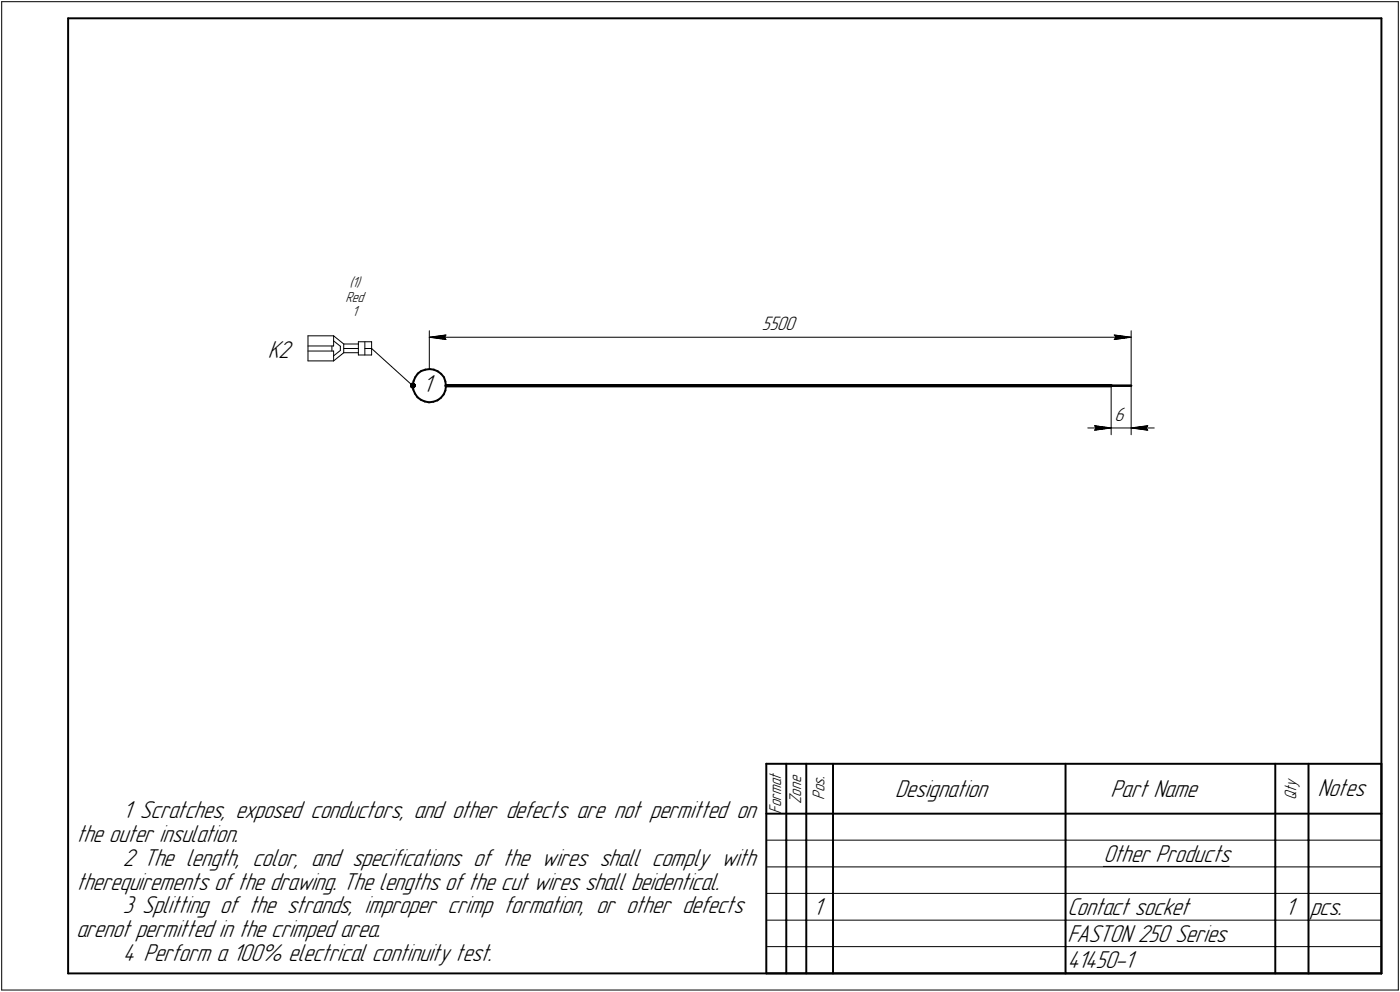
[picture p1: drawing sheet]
<svg xmlns="http://www.w3.org/2000/svg" width="421mm" height="298mm" viewBox="0 0 421 298" stroke-linecap="round" stroke-linejoin="round" font-family="sans-serif">
<path d="M134.1 115.9h200.1z" fill="none" stroke="#000" stroke-width="1"/>
<path d="M334.2 115.9h6z" fill="none" stroke="#000" stroke-width=".76"/>
<g fill="none" stroke="#000" stroke-width=".59">
<path d="M20.5 5.5v287zM20.5 5.5h395zM415.5 5.5v287zM124.1 115.8l.2 1.3zM124.3 117.1l.5 1.2zM124.4 114.6l-.3 1.2zM124.8 118.3l.8 1.1zM124.9 113.4l-.5 1.2zM125.6 119.4l1 .7zM125.6 112.3l1.1-.8zM125.6 112.3l-.7 1.1zM126.7 111.5l1.2-.4z"/>
<path d="M127.9 111.1l1.3-.2zM129.2 110.9l1.3 .2zM130.5 111.1l1.2 .5zM131.7 111.6l1 .8zM132.7 112.4l.8 1zM133.4 118.5l-.8 1zM133.5 113.4l.4 1.2zM133.9 117.3l-.5 1.2zM133.9 114.6l.2 1.3zM134.1 116.1l-.2 1.2zM134.1 115.9v.2zM126.6 120.1l1.2 .5z"/>
<path d="M127.8 120.7l1.2 .2zM129 120.9l1.3-.2zM130.3 120.7l1.3-.4zM131.6 120.3l1-.8zM230.5 229.5v63zM230.5 229.5h185zM236.5 229.5v15zM242.5 229.5v15zM250.5 229.5v15zM320.5 229.5v15zM383.5 229.5v15zM393.5 229.5v15z"/>
<path d="M415.5 229.5v63zM230.5 244.5h185zM236.5 244.5v8zM236.5 252.5v8zM242.5 244.5v8zM242.5 252.5v8zM250.5 244.5v8zM250.5 252.5v8zM320.5 244.5v8zM320.5 252.5v8zM383.5 244.5v8zM383.5 252.5v8z"/>
<path d="M393.5 244.5v8zM393.5 252.5v8zM236.5 260.5v8zM236.5 268.5v8zM236.5 276.5v8zM242.5 260.5v8zM242.5 268.5v8zM242.5 276.5v8zM250.5 260.5v8zM250.5 268.5v8zM250.5 276.5v8zM320.5 260.5v8z"/>
<path d="M320.5 268.5v8zM320.5 276.5v8zM383.5 260.5v8zM383.5 268.5v8zM383.5 276.5v8zM393.5 260.5v8zM393.5 268.5v8zM393.5 276.5v8zM20.5 292.5h395zM230.5 292.5h185zM236.5 284.5v8zM242.5 284.5v8z"/>
<path d="M250.5 284.5v8zM320.5 284.5v8zM383.5 284.5v8zM393.5 284.5v8z"/>
</g>
<g fill="none" stroke="#000" stroke-width=".3">
<path d="M.5 .5v297zM.5 .5h420zM420.5 .5v297zM129.1 99.4v11.5zM340.2 99.4v16.5zM92.6 104h7.7zM92.6 105.5h7.7zM92.6 100.9v7.6zM92.6 108.5h7.7zM92.6 100.9h7.7zM99.8 104v1.5zM100.3 108.5l3.1-2.5z"/>
<path d="M100.3 100.9l3.1 2.5zM100.3 105.5v3zM100.3 100.9v3.1zM100.3 106.9l2.1-1.6zM100.3 102.4l2.1 1.7zM102.4 104.1v1.2zM103.4 106h4.4zM103.4 103.4h4.4zM103.4 103.4v2.6zM103.4 104.7h4.4zM107.8 102.7v.7zM107.8 102.7h4z"/>
<path d="M107.8 106v.7zM107.8 106.7h4zM107.8 103.4v2.6zM109.7 102.7v4zM109.7 104.7h2.1zM111.8 102.7v4zM111.8 104.7l12.3 11.2zM129.1 101.3l5-.6zM129.1 101.3h211.1zM129.1 101.3l5 .7zM133.7 101.3l.4 .7zM134.1 100.7l-.4 .6z"/>
<path d="M334.2 115.9v14.7zM335.1 100.7l5.1 .6zM335.1 100.7l.5 .6zM335.1 102l5.1-.7zM335.6 101.3l-.5 .7zM340.2 115.9v14.7zM327.2 128.6h7zM329.2 127.9l5 .7zM329.2 127.9l.5 .7zM329.2 129.3l5-.7zM329.7 128.6l-.5 .7zM334.2 128.6h6z"/>
<path d="M340.2 128.6l5-.7zM340.2 128.6l5 .7zM340.2 128.6h6.9zM344.7 128.6l.5 .7zM345.2 127.9l-.5 .7zM230.5 252.5h6zM236.5 252.5h6zM242.5 252.5h8zM250.5 252.5h70zM320.5 252.5h63zM383.5 252.5h10zM393.5 252.5h22z"/>
<path d="M230.5 260.5h6zM230.5 268.5h6zM230.5 276.5h6zM236.5 260.5h6zM236.5 268.5h6zM236.5 276.5h6zM242.5 260.5h8zM242.5 268.5h8zM242.5 276.5h8zM250.5 260.5h70zM250.5 268.5h70zM250.5 276.5h70z"/>
<path d="M320.5 260.5h63zM320.5 268.5h63zM320.5 276.5h63zM331.9 260.4h37.8zM383.5 260.5h10zM383.5 268.5h10zM383.5 276.5h10zM393.5 260.5h22zM393.5 268.5h22zM393.5 276.5h22zM.5 297.5h420zM230.5 284.5h6z"/>
<path d="M236.5 284.5h6zM242.5 284.5h8zM250.5 284.5h70zM320.5 284.5h63zM383.5 284.5h10zM393.5 284.5h22z"/>
</g>
<g fill="#fff" stroke="#fff" stroke-width=".3">
<path d="M229.2 94.7h10.9zM229.2 94.7h10.9zM229.2 94.8h10.9zM229.2 94.9h10.9zM229.2 95h10.9zM229.2 95.1h10.9zM229.2 95.2h10.9zM229.2 95.3h10.9zM229.2 95.3h10.9zM229.2 95.4h10.9zM229.2 95.5h10.9zM229.2 95.6h10.9zM229.2 95.7h10.9zM229.2 95.8h10.9zM229.2 95.8h10.9zM229.2 95.9h10.9zM229.2 96h10.9zM229.2 96.1h10.9zM229.2 96.2h10.9zM229.2 96.3h10.9zM229.2 96.4h10.9zM229.2 96.4h10.9zM229.2 96.5h10.9zM229.2 96.6h10.9zM229.2 96.7h10.9zM229.2 96.8h10.9zM229.2 96.9h10.9zM229.2 96.9h10.9zM229.2 97h10.9zM229.2 97.1h10.9zM229.2 97.2h10.9zM229.2 97.3h10.9zM229.2 97.4h10.9zM229.2 97.5h10.9zM229.2 97.5h10.9zM229.2 97.6h10.9zM229.2 97.7h10.9zM229.2 97.8h10.9zM229.2 97.9h10.9zM229.2 98h10.9zM229.2 98h10.9zM229.2 98.1h10.9zM229.2 98.2h10.9zM229.2 98.3h10.9zM229.2 98.4h10.9zM229.2 98.5h10.9zM229.2 98.6h10.9zM229.2 98.6h10.9zM229.2 98.7h10.9zM229.2 98.8h10.9zM229.2 98.9h10.9zM229.2 99h10.9zM229.2 99.1h10.9zM229.2 99.1h10.9zM229.2 99.2h10.9zM229.2 99.3h10.9zM229.2 99.4h10.9zM229.2 99.5h10.9zM229.2 99.6h10.9zM229.2 99.7h10.9zM229.2 99.7h10.9zM229.2 99.8h10.9zM229.2 99.9h10.9zM229.2 100h10.9zM229.2 100.1h10.9zM229.2 100.2h10.9zM229.2 100.2h10.9z"/>
<path d="M133.9 100.2h.7zM133.2 100.3h1.4zM132.4 100.4h2.2zM131.7 100.5h2.9zM130.9 100.6h3.7zM130.7 100.7h3.9zM130.6 100.8h4zM130.3 100.8h4.3zM130.1 100.9h4.5zM130 101h4.6zM129.7 101.1h4.9zM129.5 101.2h5.1zM129.4 101.3h5.2zM129.1 101.3h5.5zM129.4 101.4h5.2zM129.5 101.5h5.1zM129.7 101.6h4.9zM130 101.7h4.6zM130.1 101.8h4.5zM130.3 101.9h4.3zM130.6 101.9h4zM130.7 102h3.9zM130.9 102.1h3.7zM131.6 102.2h3zM132.2 102.3h2.4zM132.8 102.4h1.8zM133.4 102.4h1.2zM134 102.5h.6z"/>
<path d="M334.7 100.2h.7zM334.7 100.3h1.5zM334.7 100.4h2.2zM334.7 100.5h3zM334.7 100.6h3.6zM334.7 100.7h3.9zM334.7 100.8h4.1zM334.7 100.8h4.3zM334.7 100.9h4.5zM334.7 101h4.7zM334.7 101.1h4.9zM334.7 101.2h5.2zM334.7 101.3h5.3zM334.7 101.3h5.5zM334.7 101.4h5.3zM334.7 101.5h5.2zM334.7 101.6h4.9zM334.7 101.7h4.7zM334.7 101.8h4.5zM334.7 101.9h4.3zM334.7 101.9h4.1zM334.7 102h3.9zM334.7 102.1h3.6zM334.7 102.2h3zM334.7 102.3h2.4zM334.7 102.4h1.8zM334.7 102.4h1.3zM334.7 102.5h.7z"/>
<path d="M127.2 112.4h3.9zM127.2 112.4h3.9zM127.2 112.5h3.9zM127.2 112.6h3.9zM127.2 112.7h3.9zM127.2 112.8h3.9zM127.2 112.9h3.9zM127.2 112.9h3.9zM127.2 113h3.9zM127.2 113.1h3.9zM127.2 113.2h3.9zM127.2 113.3h3.9zM127.2 113.4h3.9zM127.2 113.5h3.9zM127.2 113.5h3.9zM127.2 113.6h3.9zM127.2 113.7h3.9zM127.2 113.8h3.9zM127.2 113.9h3.9zM127.2 114h3.9zM127.2 114h3.9zM127.2 114.1h3.9zM127.2 114.2h3.9zM127.2 114.3h3.9zM127.2 114.4h3.9zM127.2 114.5h3.9zM127.2 114.6h3.9zM127.2 114.6h3.9zM127.2 114.7h3.9zM127.2 114.8h3.9zM127.2 114.9h3.9zM127.2 115h3.9zM127.2 115.1h3.9zM127.2 115.1h3.9zM127.2 115.2h3.9zM127.2 115.3h3.9zM127.2 115.4h3.9zM127.2 115.5h3.9zM127.2 115.6h3.9zM127.2 115.7h3.9zM127.2 115.7h3.9zM127.2 115.8h3.9zM127.2 115.9h3.9zM127.2 116h3.9zM127.2 116.1h3.9zM127.2 116.2h3.9zM127.2 116.2h3.9zM127.2 116.3h3.9zM127.2 116.4h3.9zM127.2 116.5h3.9zM127.2 116.6h3.9zM127.2 116.7h3.9zM127.2 116.8h3.9zM127.2 116.8h3.9zM127.2 116.9h3.9zM127.2 117h3.9zM127.2 117.1h3.9zM127.2 117.2h3.9zM127.2 117.3h3.9zM127.2 117.3h3.9zM127.2 117.4h3.9zM127.2 117.5h3.9zM127.2 117.6h3.9zM127.2 117.7h3.9zM127.2 117.8h3.9zM127.2 117.9h3.9zM127.2 117.9h3.9zM127.2 118h3.9zM127.2 118.1h3.9zM127.2 118.2h3.9zM127.2 118.3h3.9zM127.2 118.4h3.9zM127.2 118.4h3.9zM127.2 118.5h3.9zM127.2 118.6h3.9zM127.2 118.7h3.9zM127.2 118.8h3.9zM127.2 118.9h3.9zM127.2 119h3.9zM127.2 119h3.9zM127.2 119.1h3.9zM127.2 119.2h3.9zM127.2 119.3h3.9zM127.2 119.4h3.9z"/>
<path d="M105.1 83.1h4zM105.1 83.1h4zM105.1 83.2h4zM105.1 83.3h4zM105.1 83.4h4zM105.1 83.5h4zM105.1 83.6h4zM105.1 83.7h4zM105.1 83.7h4zM105.1 83.8h4zM105.1 83.9h4zM105.1 84h4zM105.1 84.1h4zM105.1 84.2h4zM105.1 84.2h4zM105.1 84.3h4zM105.1 84.4h4zM105.1 84.5h4zM105.1 84.6h4zM105.1 84.7h4zM105.1 84.8h4zM105.1 84.8h4zM105.1 84.9h4zM105.1 85h4zM105.1 85.1h4zM105.1 85.2h4zM105.1 85.3h4zM105.1 85.3h4zM105.1 85.4h4zM105.1 85.5h4zM105.1 85.6h4zM105.1 85.7h4zM105.1 85.8h4zM105.1 85.9h4zM105.1 85.9h4zM105.1 86h4zM105.1 86.1h4zM105.1 86.2h4zM105.1 86.3h4zM105.1 86.4h4zM105.1 86.4h4zM105.1 86.5h4zM105.1 86.6h4zM105.1 86.7h4zM105.1 86.8h4zM105.1 86.9h4zM105.1 87h4zM105.1 87h4zM105.1 87.1h4zM105.1 87.2h4z"/>
<path d="M104 87.3h6.3zM104 87.4h6.3zM104 87.5h6.3zM104 87.5h6.3zM104 87.6h6.3zM104 87.7h6.3zM104 87.8h6.3zM104 87.9h6.3zM104 88h6.3zM104 88.1h6.3zM104 88.1h6.3zM104 88.2h6.3zM104 88.3h6.3zM104 88.4h6.3zM104 88.5h6.3zM104 88.6h6.3zM104 88.6h6.3zM104 88.7h6.3zM104 88.8h6.3zM104 88.9h6.3zM104 89h6.3zM104 89.1h6.3zM104 89.2h6.3zM104 89.2h6.3zM104 89.3h6.3zM104 89.4h6.3zM104 89.5h6.3zM104 89.6h6.3zM104 89.7h6.3zM104 89.7h6.3zM104 89.8h6.3zM104 89.9h6.3zM104 90h6.3zM104 90.1h6.3zM104 90.2h6.3zM104 90.3h6.3zM104 90.3h6.3zM104 90.4h6.3zM104 90.5h6.3zM104 90.6h6.3zM104 90.7h6.3zM104 90.8h6.3zM104 90.8h6.3zM104 90.9h6.3zM104 91h6.3zM104 91.1h6.3zM104 91.2h6.3zM104 91.3h6.3zM104 91.4h6.3zM104 91.4h6.3zM104 91.5h6.3z"/>
<path d="M105.9 91.6h2.4zM105.9 91.7h2.4zM105.9 91.8h2.4zM105.9 91.9h2.4zM105.9 91.9h2.4zM105.9 92h2.4zM105.9 92.1h2.4zM105.9 92.2h2.4zM105.9 92.3h2.4zM105.9 92.4h2.4zM105.9 92.5h2.4zM105.9 92.5h2.4zM105.9 92.6h2.4zM105.9 92.7h2.4zM105.9 92.8h2.4zM105.9 92.9h2.4zM105.9 93h2.4zM105.9 93h2.4zM105.9 93.1h2.4zM105.9 93.2h2.4zM105.9 93.3h2.4zM105.9 93.4h2.4zM105.9 93.5h2.4zM105.9 93.6h2.4zM105.9 93.6h2.4zM105.9 93.7h2.4zM105.9 93.8h2.4zM105.9 93.9h2.4zM105.9 94h2.4zM105.9 94.1h2.4zM105.9 94.1h2.4zM105.9 94.2h2.4zM105.9 94.3h2.4zM105.9 94.4h2.4zM105.9 94.5h2.4zM105.9 94.6h2.4zM105.9 94.7h2.4zM105.9 94.7h2.4zM105.9 94.8h2.4zM105.9 94.9h2.4zM105.9 95h2.4zM105.9 95.1h2.4zM105.9 95.2h2.4zM105.9 95.2h2.4zM105.9 95.3h2.4zM105.9 95.4h2.4zM105.9 95.5h2.4zM105.9 95.6h2.4zM105.9 95.7h2.4zM105.9 95.8h2.4z"/>
<path d="M335.1 121.9h4.1zM335.1 122h4.1zM335.1 122.1h4.1zM335.1 122.2h4.1zM335.1 122.3h4.1zM335.1 122.3h4.1zM335.1 122.4h4.1zM335.1 122.5h4.1zM335.1 122.6h4.1zM335.1 122.7h4.1zM335.1 122.8h4.1zM335.1 122.9h4.1zM335.1 122.9h4.1zM335.1 123h4.1zM335.1 123.1h4.1zM335.1 123.2h4.1zM335.1 123.3h4.1zM335.1 123.4h4.1zM335.1 123.4h4.1zM335.1 123.5h4.1zM335.1 123.6h4.1zM335.1 123.7h4.1zM335.1 123.8h4.1zM335.1 123.9h4.1zM335.1 124h4.1zM335.1 124h4.1zM335.1 124.1h4.1zM335.1 124.2h4.1zM335.1 124.3h4.1zM335.1 124.4h4.1zM335.1 124.5h4.1zM335.1 124.5h4.1zM335.1 124.6h4.1zM335.1 124.7h4.1zM335.1 124.8h4.1zM335.1 124.9h4.1zM335.1 125h4.1zM335.1 125.1h4.1zM335.1 125.1h4.1zM335.1 125.2h4.1zM335.1 125.3h4.1zM335.1 125.4h4.1zM335.1 125.5h4.1zM335.1 125.6h4.1zM335.1 125.6h4.1zM335.1 125.7h4.1zM335.1 125.8h4.1zM335.1 125.9h4.1zM335.1 126h4.1zM335.1 126.1h4.1zM335.1 126.2h4.1zM335.1 126.2h4.1zM335.1 126.3h4.1zM335.1 126.4h4.1zM335.1 126.5h4.1zM335.1 126.6h4.1zM335.1 126.7h4.1zM335.1 126.7h4.1zM335.1 126.8h4.1zM335.1 126.9h4.1zM335.1 127h4.1zM335.1 127.1h4.1zM335.1 127.2h4.1zM335.1 127.3h4.1zM335.1 127.3h4.1zM335.1 127.4h4.1zM335.1 127.5h4.1z"/>
<path d="M344.9 127.5h.7zM344.2 127.6h1.4zM343.5 127.7h2.1zM342.7 127.8h2.9zM342 127.8h3.6zM341.8 127.9h3.8zM341.6 128h4zM341.4 128.1h4.2zM341.2 128.2h4.4zM341 128.3h4.6zM340.8 128.4h4.8zM340.6 128.4h5zM340.4 128.5h5.2zM340.2 128.6h5.4zM340.4 128.7h5.2zM340.6 128.8h5zM340.8 128.9h4.8zM341 128.9h4.6zM341.2 129h4.4zM341.4 129.1h4.2zM341.6 129.2h4zM341.8 129.3h3.8zM342 129.4h3.6zM342.6 129.5h3zM343.2 129.5h2.4zM343.8 129.6h1.8zM344.4 129.7h1.2zM345 129.8h.6z"/>
<path d="M328.7 127.5h.7zM328.7 127.6h1.5zM328.7 127.7h2.3zM328.7 127.8h3zM328.7 127.8h3.7zM328.7 127.9h4zM328.7 128h4.1zM328.7 128.1h4.3zM328.7 128.2h4.5zM328.7 128.3h4.7zM328.7 128.4h4.9zM328.7 128.4h5.1zM328.7 128.5h5.3zM328.7 128.6h5.5zM328.7 128.7h5.3zM328.7 128.8h5.1zM328.7 128.9h4.9zM328.7 128.9h4.7zM328.7 129h4.5zM328.7 129.1h4.3zM328.7 129.2h4.1zM328.7 129.3h4zM328.7 129.4h3.7zM328.7 129.5h3.1zM328.7 129.5h2.5zM328.7 129.6h1.8zM328.7 129.7h1.2zM328.7 129.8h.7z"/>
<path d="M80.5 101.9h8.2zM80.5 101.9h8.2zM80.5 102h8.2zM80.5 102.1h8.2zM80.5 102.2h8.2zM80.5 102.3h8.2zM80.5 102.4h8.2zM80.5 102.4h8.2zM80.5 102.5h8.2zM80.5 102.6h8.2zM80.5 102.7h8.2zM80.5 102.8h8.2zM80.5 102.9h8.2zM80.5 103h8.2zM80.5 103h8.2zM80.5 103.1h8.2zM80.5 103.2h8.2zM80.5 103.3h8.2zM80.5 103.4h8.2zM80.5 103.5h8.2zM80.5 103.5h8.2zM80.5 103.6h8.2zM80.5 103.7h8.2zM80.5 103.8h8.2zM80.5 103.9h8.2zM80.5 104h8.2zM80.5 104.1h8.2zM80.5 104.1h8.2zM80.5 104.2h8.2zM80.5 104.3h8.2zM80.5 104.4h8.2zM80.5 104.5h8.2zM80.5 104.6h8.2zM80.5 104.6h8.2zM80.5 104.7h8.2zM80.5 104.8h8.2zM80.5 104.9h8.2zM80.5 105h8.2zM80.5 105.1h8.2zM80.5 105.2h8.2zM80.5 105.2h8.2zM80.5 105.3h8.2zM80.5 105.4h8.2zM80.5 105.5h8.2zM80.5 105.6h8.2zM80.5 105.7h8.2zM80.5 105.7h8.2zM80.5 105.8h8.2zM80.5 105.9h8.2zM80.5 106h8.2zM80.5 106.1h8.2zM80.5 106.2h8.2zM80.5 106.3h8.2zM80.5 106.3h8.2zM80.5 106.4h8.2zM80.5 106.5h8.2zM80.5 106.6h8.2zM80.5 106.7h8.2zM80.5 106.8h8.2zM80.5 106.8h8.2zM80.5 106.9h8.2zM80.5 107h8.2zM80.5 107.1h8.2zM80.5 107.2h8.2zM80.5 107.3h8.2zM80.5 107.4h8.2zM80.5 107.4h8.2zM80.5 107.5h8.2zM80.5 107.6h8.2zM80.5 107.7h8.2zM80.5 107.8h8.2zM80.5 107.9h8.2zM80.5 108h8.2zM80.5 108h8.2zM80.5 108.1h8.2zM80.5 108.2h8.2zM80.5 108.3h8.2zM80.5 108.4h8.2zM80.5 108.5h8.2zM80.5 108.5h8.2zM80.5 108.6h8.2zM80.5 108.7h8.2zM80.5 108.8h8.2zM80.5 108.9h8.2zM80.5 109h8.2z"/>
</g>
<g fill="#000" stroke="#000" stroke-width=".3">
<path d="M123.8 115.1h.7zM123.7 115.2h.8zM123.5 115.3h1.2zM123.5 115.4h1.3zM123.5 115.5h1.4zM123.4 115.6h1.5zM123.4 115.7h1.6zM123.4 115.7h1.6zM123.4 115.8h1.6zM123.4 115.9h1.6zM123.4 116h1.6zM123.4 116.1h1.5zM123.4 116.2h1.5zM123.4 116.2h1.5zM123.4 116.3h1.4zM123.6 116.4h1.1zM123.7 116.5h.9zM123.8 116.6h.7z"/>
<path d="M129.1 101.3h4.6zM129.8 101.4h4zM130.4 101.5h3.5zM131.1 101.6h2.8zM131.7 101.7h2.2zM132.2 101.8h1.8zM132.9 101.9h1.1zM133.5 101.9h.6z"/>
<path d="M133.5 100.8h.6zM132.9 100.8h1.1zM132.2 100.9h1.8zM131.7 101h2.2zM131.1 101.1h2.8zM130.4 101.2h3.5zM129.8 101.3h4z"/>
<path d="M335.2 100.8h.6zM335.3 100.8h1.1zM335.4 100.9h1.7zM335.4 101h2.3zM335.4 101.1h2.9zM335.5 101.2h3.4zM335.6 101.3h4z"/>
<path d="M335.6 101.3h4.6zM335.6 101.4h4zM335.5 101.5h3.4zM335.4 101.6h2.9zM335.4 101.7h2.3zM335.4 101.8h1.7zM335.3 101.9h1.1zM335.2 101.9h.6z"/>
<path d="M329.3 128h.6zM329.4 128.1h1.1zM329.4 128.2h1.7zM329.4 128.3h2.3zM329.5 128.4h2.8zM329.6 128.4h3.4zM329.7 128.5h3.9z"/>
<path d="M329.7 128.6h4.5zM329.7 128.7h3.9zM329.6 128.8h3.4zM329.5 128.9h2.8zM329.4 128.9h2.3zM329.4 129h1.7zM329.4 129.1h1.1zM329.3 129.2h.6z"/>
<path d="M340.2 128.6h4.5zM340.9 128.7h3.9zM341.5 128.8h3.3zM342.1 128.9h2.8zM342.7 128.9h2.2zM343.3 129h1.7zM344 129.1h1.1zM344.6 129.2h.6z"/>
<path d="M344.6 128h.6zM344 128.1h1.1zM343.3 128.2h1.7zM342.7 128.3h2.2zM342.1 128.4h2.8zM341.5 128.4h3.3zM340.9 128.5h3.9z"/>
</g>
<g font-size="7.8">
<text x="80.5" y="107.5">K2</text>
<text x="127.2" y="117.9">1</text>
<text x="269.2" y="239.5">Designation</text>
<text x="334" y="239.5">Part Name</text>
<text x="396.3" y="239.2">Notes</text>
<text x="37" y="246">1 Scratches, exposed conductors, and other defects are not permitted on</text>
<text x="23" y="253.1">the outer insulation.</text>
<text x="37" y="260.2">2 The length, color, and specifications of the wires shall comply with</text>
<text x="331.8" y="259">Other Products</text>
<text x="23" y="267.4">therequirements of the drawing. The lengths of the cut wires shall beidentical.</text>
<text x="37" y="274.5">3 Splitting of the strands, improper crimp formation, or other defects</text>
<text x="244.5" y="275">1</text>
<text x="321" y="275">Contact socket</text>
<text x="386.5" y="275">1 pcs.</text>
<text x="23" y="281.6">arenot permitted in the crimped area.</text>
<text x="321" y="283">FASTON 250 Series</text>
<text x="37" y="288.8">4 Perform a 100% electrical continuity test.</text>
<text x="321" y="291">41450-1</text>
</g>
<g font-size="6.2">
<text x="229.2" y="99.1">5500</text>
<text x="335.2" y="126.4">6</text>
</g>
<g font-size="5.4">
<text x="234.9" y="244.5" transform="rotate(-90 234.9 244.5)">Format</text>
<text x="240.9" y="241.7" transform="rotate(-90 240.9 241.7)">Zone</text>
<text x="247.9" y="240.4" transform="rotate(-90 247.9 240.4)">Pos.</text>
<text x="389.9" y="240.4" transform="rotate(-90 389.9 240.4)">Qty</text>
</g>
<g font-size="4.6">
<text x="105.1" y="86.4">(1)</text>
<text x="104" y="90.7">Red</text>
<text x="105.9" y="95">1</text>
</g>
</svg>
